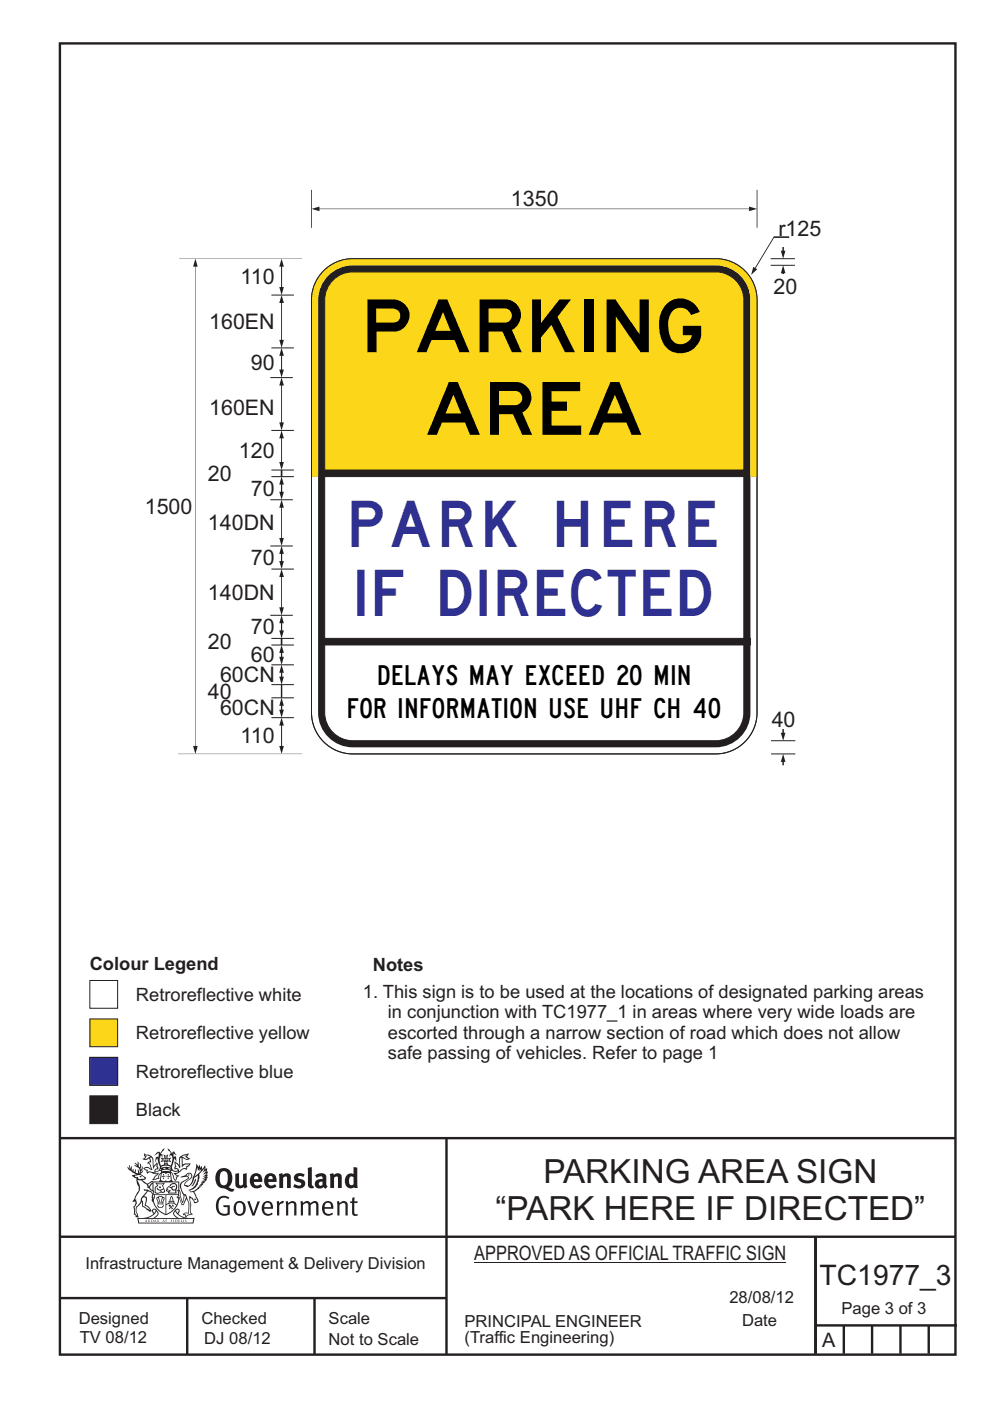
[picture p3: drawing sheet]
<svg xmlns="http://www.w3.org/2000/svg" width="210mm" height="297mm" viewBox="0 0 210 297" stroke-linecap="round" stroke-linejoin="round" font-family="sans-serif">
<g fill="none" stroke="#231f20" stroke-width=".51">
<path d="M12.7 9.2h190v278h-190zM12.7 241.3h189.9M94.7 241.4v45.8M12.7 262.2h190.1M12.7 275.2h82M39.7 275.2v12M66.7 275.2v12M173 262.2v24.8M173 281h30M179 281v6M185 281v6M191 281v6"/>
<path d="M197 281v6"/>
</g>
<path d="M100.6 267.7h66.2" fill="none" stroke="#231f20" stroke-width=".21"/>
<path d="M19.1 216h5.8v5.9h-5.8z" fill-rule="evenodd" fill="#fcd619" stroke="#231f20" stroke-width=".21"/>
<path d="M19.1 224.2h5.8v5.9h-5.8z" fill-rule="evenodd" fill="#231f20" stroke="#231f20" stroke-width=".21"/>
<path d="M19.1 224.2h5.8v5.9h-5.8z" fill-rule="evenodd" fill="#2e3092" stroke="#231f20" stroke-width=".21"/>
<path d="M19.1 232.3h5.8v5.9h-5.8z" fill-rule="evenodd" fill="#231f20" stroke="#231f20" stroke-width=".21"/>
<g fill="#fff" stroke="#231f20" stroke-width=".21">
<path d="M19.1 207.9h5.8v5.9h-5.8z" fill-rule="evenodd"/>
<path d="M68.6 57.4a8.7 8.7 0 0 1 6.2-2.6h77a8.8 8.8 0 0 1 8.8 8.8v87.5a8.8 8.8 0 0 1-8.8 8.7h-77a8.8 8.8 0 0 1-8.7-8.7v-87.5a8.7 8.7 0 0 1 2.5-6.2z" fill-rule="evenodd"/>
</g>
<path d="M69.3 58.8a7.3 7.3 0 0 1 5.5-2.6h77a7.4 7.4 0 0 1 7.4 7.4v87.5a7.4 7.4 0 0 1-7.4 7.3h-77a7.4 7.4 0 0 1-7.3-7.3v-87.5a7.3 7.3 0 0 1 1.8-4.8z" fill-rule="evenodd" fill="#231f20"/>
<path d="M70.6 59.4a5.9 5.9 0 0 1 4.2-1.8h77a6 6 0 0 1 6 6v87.5a6 6 0 0 1-6 5.9h-77a6 6 0 0 1-5.9-5.9v-87.5a5.9 5.9 0 0 1 1.7-4.2z" fill-rule="evenodd" fill="#fff" stroke="#231f20" stroke-width=".21"/>
<g fill="#231f20" stroke="#231f20" stroke-width=".21">
<path d="M68.9 99.6h88.9v1.4h-88.9z" fill-rule="evenodd"/>
<path d="M68.9 135.3h90.3v1.4h-90.3z" fill-rule="evenodd"/>
</g>
<path d="M66.1 40.3v8M159 44.3h-91.4" fill="none" stroke="#231f20" stroke-width=".21"/>
<g fill="#231f20">
<path d="M158.9 43.8l1.7 .5-1.7 .5z"/>
<path d="M66.1 44.3l1.7-.5v1z"/>
</g>
<path d="M70.6 59.4a5.9 5.9 0 0 1 4.2-1.8h77a6 6 0 0 1 6 6v36h-88.9v-36a5.9 5.9 0 0 1 1.7-4.2z" fill-rule="evenodd" fill="#fcd619" stroke="#231f20" stroke-width=".21"/>
<path d="M68.6 57.4a8.7 8.7 0 0 1 6.2-2.6h77a8.8 8.8 0 0 1 8.8 8.8v37.4h-1.4v-37.4a7.4 7.4 0 0 0-7.4-7.4h-77a7.4 7.4 0 0 0-7.3 7.4v37.4h-1.4v-37.4a8.7 8.7 0 0 1 2.5-6.2z" fill-rule="evenodd" fill="#fcd619"/>
<path d="M41.4 56.4v101.9M160.6 40.3v8M37.7 159.8h26.4" fill="none" stroke="#231f20" stroke-width=".21"/>
<g fill="#231f20">
<path d="M41.4 54.8l.5 1.7h-.9z"/>
<path d="M41 158.2h.9l-.5 1.6z"/>
</g>
<path d="M59.7 153.7v4.6" fill="none" stroke="#231f20" stroke-width=".21"/>
<g fill="#231f20">
<path d="M59.7 152.1l.5 1.7h-1z"/>
<path d="M59.2 158.2h1l-.5 1.6z"/>
</g>
<path d="M38 54.8h26.1M57.3 130.5h4.8M57.6 152.2h4.7M57.6 148h4.7M57.6 141h4.7M59.7 149.5v1.1" fill="none" stroke="#231f20" stroke-width=".21"/>
<g fill="#231f20">
<path d="M59.2 150.5h1l-.5 1.6z"/>
<path d="M59.7 147.9l.5 1.7h-1z"/>
</g>
<path d="M59.7 138.3v1.1" fill="none" stroke="#231f20" stroke-width=".21"/>
<g fill="#231f20">
<path d="M59.7 136.7l.5 1.7h-1z"/>
<path d="M59.2 139.3h1l-.5 1.6z"/>
</g>
<path d="M57.3 115.8h4.8M57.6 101.1h4.7M59.7 107.5v6.7" fill="none" stroke="#231f20" stroke-width=".21"/>
<g fill="#231f20">
<path d="M59.2 114.1h1l-.5 1.6z"/>
<path d="M59.7 105.9l.5 1.7h-1z"/>
</g>
<path d="M59.7 122.2v6.7" fill="none" stroke="#231f20" stroke-width=".21"/>
<g fill="#231f20">
<path d="M59.2 128.8h1l-.5 1.6z"/>
<path d="M59.7 120.6l.5 1.7h-1z"/>
</g>
<path d="M59.7 81.6v8.1M59.7 99.6v1.4" fill="none" stroke="#231f20" stroke-width=".21"/>
<g fill="#231f20">
<path d="M59.2 89.6h1l-.5 1.6z"/>
<path d="M59.7 80l.5 1.7h-1z"/>
</g>
<path d="M59.7 64.1v8.1" fill="none" stroke="#231f20" stroke-width=".21"/>
<g fill="#231f20">
<path d="M59.2 72.1h1l-.5 1.6z"/>
<path d="M59.7 62.5l.5 1.7h-1z"/>
</g>
<path d="M57.3 80.1h4.8M57.6 91.3h4.7M57.3 106h4.8M59.7 102.6v1.8M57.6 120.7h4.7" fill="none" stroke="#231f20" stroke-width=".21"/>
<g fill="#231f20">
<path d="M59.7 101l.5 1.7h-1z"/>
<path d="M59.2 104.3h1l-.5 1.6z"/>
</g>
<path d="M59.7 117.3v1.8" fill="none" stroke="#231f20" stroke-width=".21"/>
<g fill="#231f20">
<path d="M59.7 115.7l.5 1.7h-1z"/>
<path d="M59.2 119h1l-.5 1.6z"/>
</g>
<path d="M59.7 92.8v5.3" fill="none" stroke="#231f20" stroke-width=".21"/>
<g fill="#231f20">
<path d="M59.7 91.2l.5 1.7h-1z"/>
<path d="M59.2 98h1l-.5 1.6z"/>
</g>
<path d="M59.7 75.3v3.2" fill="none" stroke="#231f20" stroke-width=".21"/>
<g fill="#231f20">
<path d="M59.7 73.7l.5 1.7h-1z"/>
<path d="M59.2 78.4h1l-.5 1.6z"/>
</g>
<path d="M59.7 56.4v4.6M57.6 73.8h4.7M57.6 62.6h4.7" fill="none" stroke="#231f20" stroke-width=".21"/>
<g fill="#231f20">
<path d="M59.2 60.9h1l-.5 1.6z"/>
<path d="M59.7 54.8l.5 1.7h-1z"/>
</g>
<path d="M57.6 145.2h4.7M59.7 142.5v1.1M59.7 145.1v2.8" fill="none" stroke="#231f20" stroke-width=".21"/>
<g fill="#231f20">
<path d="M59.2 143.5h1l-.5 1.6z"/>
<path d="M59.7 140.9l.5 1.7h-1z"/>
</g>
<path d="M57.6 136.8h4.7M57.6 135.4h4.7M59.7 132v1.8M59.7 135.3v1.4" fill="none" stroke="#231f20" stroke-width=".21"/>
<g fill="#231f20">
<path d="M59.7 130.4l.5 1.7h-1z"/>
<path d="M59.2 133.7h1l-.5 1.6z"/>
</g>
<path d="M167.4 50.3h-3.3l-4 6.7M57.6 99.7h4.7" fill="none" stroke="#231f20" stroke-width=".21"/>
<path d="M159.8 56.6l.8 .5-1.3 1.2z" fill="#231f20"/>
<path d="M166.1 154.6v.9" fill="none" stroke="#231f20" stroke-width=".21"/>
<path d="M165.6 155.4h1l-.5 1.6z" fill="#231f20"/>
<path d="M163.5 54.8h5.1M163.5 56.2h5.1M166.1 52.4v.9M163.5 157h5.2M163.5 159.8h5.2" fill="none" stroke="#231f20" stroke-width=".21"/>
<path d="M165.6 53.2h1l-.5 1.6z" fill="#231f20"/>
<path d="M166.1 57.8v.3" fill="none" stroke="#231f20" stroke-width=".21"/>
<path d="M166.1 56.2l.5 1.7h-1z" fill="#231f20"/>
<path d="M166.1 161.4v.9" fill="none" stroke="#231f20" stroke-width=".21"/>
<path d="M166.1 159.8l.5 1.7h-1z" fill="#231f20"/>
<path d="M68.6 57.4a8.7 8.7 0 0 1 6.2-2.6h77a8.8 8.8 0 0 1 8.8 8.8v87.5a8.8 8.8 0 0 1-8.8 8.7h-77a8.8 8.8 0 0 1-8.7-8.7v-87.5a8.7 8.7 0 0 1 2.5-6.2z" fill="none" stroke="#231f20" stroke-width=".21"/>
<g fill="#231f20">
<path d="M47 248.5a2.55 2.55 0 0 0 0 2.7l.3 .1a.81 .81 0 0 0 1-.9v-.6a1.04 1.04 0 0 0-1.1-1.5zM46.3 248.1a1.82 1.82 0 0 1 2.1-.2 1.82 1.82 0 0 1 .9 1.9 2.29 2.29 0 0 1-.8 1.9l.7 .3h.5l-.2 .6a2.87 2.87 0 0 1-2-.7 2.12 2.12 0 0 1-1.7-3.1z" fill-rule="evenodd"/>
<path d="M49.9 248.9l.8-.2v2a.46 .46 0 0 0 .2 .6 .46 .46 0 0 0 .7-.2v-2.2l.7-.2v2.4l.2 .5-.6 .4-.2-.3a1.02 1.02 0 0 1-1.2 .2 1.02 1.02 0 0 1-.6-1.1z" fill-rule="evenodd"/>
<path d="M54 249.5l-.1 .5h.9a.49 .49 0 0 0-.2-.6 .49 .49 0 0 0-.6 .1zM53.4 249.2a1.34 1.34 0 0 1 1.6-.3 1.34 1.34 0 0 1 .6 1.5v.2h-1.7a.77 .77 0 0 0 .5 .8 .77 .77 0 0 0 .9-.3l.3 .4a1.59 1.59 0 0 1-2.1 .2 1.59 1.59 0 0 1-.4-2z" fill-rule="evenodd"/>
<path d="M57 249.5l-.1 .5h.9a.49 .49 0 0 0-.2-.6 .49 .49 0 0 0-.6 .1zM56.4 249.2a1.34 1.34 0 0 1 1.6-.3 1.34 1.34 0 0 1 .7 1.5v.2h-1.8a.77 .77 0 0 0 .5 .8 .77 .77 0 0 0 .9-.3l.3 .4a1.59 1.59 0 0 1-2 .2 1.59 1.59 0 0 1-.5-2z" fill-rule="evenodd"/>
<path d="M59.1 248.9l.8-.2 .1 .4a.95 .95 0 0 1 1-.3 .95 .95 0 0 1 .7 .8v2.3h-.8v-2.3a.46 .46 0 0 0-.8 .1v2.2h-.9z" fill-rule="evenodd"/>
<path d="M62.5 249.1a1.75 1.75 0 0 1 2.1-.1l-.2 .5-.6-.2a.43 .43 0 0 0-.6 .3l.4 .3a1.04 1.04 0 0 1 1.2 1.2 1.04 1.04 0 0 1-1.4 .9l-1.2-.4 .3-.6 1 .4 .4-.4a.88 .88 0 0 0-1-.5l-.4-.2-.1-.4z" fill-rule="evenodd"/>
<path d="M65.3 247.6l.8-.2 .1 3.8 .2 .2 .2 .5a.88 .88 0 0 1-1-.1 .88 .88 0 0 1-.3-1z" fill-rule="evenodd"/>
<path d="M67.8 250.6a.43 .43 0 0 0-.1 .7 .43 .43 0 0 0 .7-.1v-.7zM66.8 249.2a1.7 1.7 0 0 1 2.4 .1v1.8l.3 .4-.4 .5-.5-.3a1.03 1.03 0 0 1-1.7-.2 1.03 1.03 0 0 1 .8-1.5h.7v-.4a.8 .8 0 0 0-1.2 .1z" fill-rule="evenodd"/>
<path d="M69.9 248.9l.8-.2 .1 .4a.95 .95 0 0 1 1-.3 .95 .95 0 0 1 .7 .8v2.3h-.8v-2.3a.46 .46 0 0 0-.8 .1v2.2h-.8z" fill-rule="evenodd"/>
<path d="M74.3 249.5a1.48 1.48 0 0 0 0 1.7l.4 .1 .3-.2v-1.5l-.3-.2zM75 247.4l.8 .2 .1 4.3h-.7l-.1-.2a1.26 1.26 0 0 1-1.4 0 1.26 1.26 0 0 1-.6-1.3 1.29 1.29 0 0 1 .5-1.3 1.29 1.29 0 0 1 1.4-.2z" fill-rule="evenodd"/>
<path d="M46.4 253.9a1.72 1.72 0 0 1 2.2 0l-.2 .3a1.24 1.24 0 0 0-1.4-.1 1.24 1.24 0 0 0-.7 1.3 1.49 1.49 0 0 0 1.3 2l.7-.2v-1.3h-.9l-.1-.4h1.4v2a1.93 1.93 0 0 1-2.2-.1 1.93 1.93 0 0 1-.7-2.2l.2-.7z" fill-rule="evenodd"/>
<path d="M50.3 255.2a1.65 1.65 0 0 0 .3 2.2 .99 .99 0 0 0 1-1.5 .78 .78 0 0 0-.4-.8 .78 .78 0 0 0-.9 .1zM50 254.9a1.33 1.33 0 0 1 1.6-.1 1.33 1.33 0 0 1 .5 1.5 1.31 1.31 0 0 1-1.3 1.5 1.31 1.31 0 0 1-1.3-1.6l.1-.5z" fill-rule="evenodd"/>
<path d="M52.5 254.7l.4-.1 .9 2.6 .8-2.5h.5l-1.1 3h-.5z" fill-rule="evenodd"/>
<path d="M56.2 255.2l-.2 .7h1.4a.7 .7 0 0 0-.3-.8 .7 .7 0 0 0-.9 .1zM55.9 255a1.22 1.22 0 0 1 1.5-.2 1.22 1.22 0 0 1 .5 1.5h-1.9a.93 .93 0 0 0 .5 1 .93 .93 0 0 0 1.2-.2l.1 .3a1.43 1.43 0 0 1-1.7 .1 1.43 1.43 0 0 1-.6-1.7z" fill-rule="evenodd"/>
<path d="M58.7 254.8l.4-.2 .1 .5 .4-.3 .6-.2-.2 .6a.66 .66 0 0 0-.8 .6v1.9h-.4z" fill-rule="evenodd"/>
<path d="M60.6 254.8l.4-.2 .1 .5a.94 .94 0 0 1 1-.4 .94 .94 0 0 1 .8 .7v2.3h-.5l-.1-2.5a.81 .81 0 0 0-1.2 .3v2.2h-.4z" fill-rule="evenodd"/>
<path d="M63.7 254.7l.5-.1 .1 .5 .4-.3a.78 .78 0 0 1 1.1 .3 .9 .9 0 0 1 1-.5 .9 .9 0 0 1 .7 .8v2.3h-.4l-.1-2.5a.67 .67 0 0 0-1.1 .3v2.2h-.5v-2.4l-.4-.2-.7 .4v2.2h-.5z" fill-rule="evenodd"/>
<path d="M69 255.2l-.2 .7h1.4a.7 .7 0 0 0-.3-.8 .7 .7 0 0 0-.9 .1zM68.7 255a1.22 1.22 0 0 1 1.5-.2 1.22 1.22 0 0 1 .5 1.5h-1.9a.93 .93 0 0 0 .5 1 .93 .93 0 0 0 1.2-.2l.1 .3a1.44 1.44 0 0 1-1.7 .1 1.44 1.44 0 0 1-.6-1.7z" fill-rule="evenodd"/>
<path d="M71.4 254.8l.5-.2 .1 .5a.94 .94 0 0 1 1-.4 .94 .94 0 0 1 .7 .7v2.3h-.4l-.1-2.5a.81 .81 0 0 0-1.2 .3v2.2h-.5z" fill-rule="evenodd"/>
<path d="M74.7 254l.5-.2v.9h.7l-.1 .4h-.7l.1 2.2 .1 .1h.5l.1 .3a.75 .75 0 0 1-1.2-.6v-2h-.4v-.4h.4z" fill-rule="evenodd"/>
<path d="M30.8 244.9l1.1 .3-.9 .5h-.4l.5-.5zM31.8 245.5l.2-.1a2.44 2.44 0 0 1 .4 2l.1 .4 .7-1-.1 .6 .3 .3a.57 .57 0 0 0-.6 .8l-1-.2-.5 .2 .1-.5-.7-.2 .6-.2 1 .5 .1-.1-.6-1.3-.2-.1 .5-.1zM30.7 244.5l-.2 .4 .3 .4-.6 .4a1.04 1.04 0 0 0 1.4-.1l.2 .7h-.4l-.2 .4a.94 .94 0 0 1 .9 1.1l-.2-.1a1.16 1.16 0 0 0-1.5-.1l.3 .4 .4 .2 .1 .5 .2 .2v-.2a.94 .94 0 0 1 1.1 .2h.9l-1.2 1.2a1.13 1.13 0 0 0 1.2-.2l.4-.1-.1-.4 .5-.7a.83 .83 0 0 0-.6 1.1l-.3-.1-.7 .3 1.1-1.4-.5 .2-.5-.1 1.3-.5-.2-.2-.8 .4v-.3l.2-.2 .3 .1 .1-.3-.2-.4v-.6l-.2-.3-.6 .9v-.7a1.42 1.42 0 0 0-1.7-1.8z" fill-rule="evenodd"/>
<path d="M38.5 245.3l.5-.3 .7-.1-.6 .3 .8 .5h-.3zM38.3 245.5h.2l.1 2a1.69 1.69 0 0 1 1.5-.7l-.7 .5 .1 .5a1.1 1.1 0 0 0-1.5 .6l-.1-.5-.2-.2h-.5l.2-.4-.2-.7a1.42 1.42 0 0 1 .8 1.1l.2-.1zM37.1 246.2l.1 1-.2 .3v.5l.6-.1 .1 .2a.96 .96 0 0 1-1.1-.1l-.1 .1a1.06 1.06 0 0 0 1.3 .2v.1a.72 .72 0 0 1-1 .2l.3 .5 .6 .3-.4 .1-.1 .7-.3-.4-.3-1.1-.4-.4 .4 .9a1.54 1.54 0 0 0 .6 1.2l.2-.3a.58 .58 0 0 1 .5-.7l.1-.2h-.3l-.4-.3 .9-.5a.93 .93 0 0 1 1.1-.5l.1 .2 .2-.1 .1-.5a.99 .99 0 0 0 .7-.9l-1.3 .1-.4 .3v-1.5l.9 .4 .8-.3h-.3l-.5-.4 .4-.7-.7 .2a1.46 1.46 0 0 0-1.3 2.1v.4l-.2-.4z" fill-rule="evenodd"/>
<path d="M35.6 248.9l.2 .1-.1 .4h.3l-.3 .1v.5l-.1-.6h-.3l.3-.1z" fill-rule="evenodd"/>
<path d="M34.6 248.9l.2 .1-.1 .3 .4 .1h-.4v.6l-.1-.5-.3-.1h.3z" fill-rule="evenodd"/>
<path d="M34.3 248.8a.57 .57 0 0 1 .9 .2 .57 .57 0 0 1 .9-.2l.2 1.4-.2 .1a.57 .57 0 0 1-.9-.1 .69 .69 0 0 1-1.1 0zM34.2 248.1l-.3 2.1-.2 .4h2.9l-.1-.4-.3-2.1h-.2v.3l-.8-.1-.9 .1 .1-.3z" fill-rule="evenodd"/>
<path d="M34.2 252.4a.3 .3 0 0 0 .6 0 .3 .3 0 0 0-.6 0zM33.3 251l.3 .3-.3 .3a.79 .79 0 0 0 0 1.3l.8-.2-.1-.3a.55 .55 0 0 1-.7-.6h.1l.1 .3 .4 .1 .8-.2-.4-.7 .4-.3-.7 .1zM33 250.7l1.1 .2 .9-.2-.4 .7 .4 1.1a.56 .56 0 0 1-.8 .3l-.2 .1a.73 .73 0 0 1-.9 .1 .73 .73 0 0 1-.3-.9v-.4l.5-.4z" fill-rule="evenodd"/>
<path d="M35.6 251.9l.7-.5a.58 .58 0 0 1 1-.1 .58 .58 0 0 1-.5 .9l-.2-.3a.43 .43 0 0 1 .6-.3v-.1a.57 .57 0 0 0-.8 .2l-.2-.1-.3 .2 .4 .1a.55 .55 0 0 0 .9 .5v.5h-1.3l.3-.4-.1-.2-.6 .1 .2-.2-.2-.1zM35.4 251.8l-.1 .2a.39 .39 0 0 0 .2 .7l.3-.1-.2 .5h1.9l-.1-.8a.86 .86 0 0 0-.1-1.4 .86 .86 0 0 0-1.3 .4z" fill-rule="evenodd"/>
<path d="M36 254.8h.8v.2h-.8zM36.4 253.8l.2 .8h-.4zM36.4 253.5l-.3 .5-.1 .6h-.2v.4l-.7 .4 .1 .2a1.48 1.48 0 0 1 2.2 .1l.2-.1-.6-.5v-.5h-.2l-.1-.6z" fill-rule="evenodd"/>
<path d="M35.8 255.4l.3 .1 .2 .3 .3-.2-.2-.2a.38 .38 0 0 1 .4 .5l-.1-.2-.3 .3 .3 .2-.3 .2-.1-.3-.4 .3-.1-.2 .4-.3-.2-.1-.1 .1z" fill-rule="evenodd"/>
<path d="M34.5 254h.2v.2l-.3 .6h-.1zM33.6 255.3h.9v.2a.55 .55 0 0 1-.8 .4v-.2h-.2zM33.4 254h.2l.2 .8h-.2zM33.6 255h.8l.1 .1-.8 .1zM33.8 253.7h.5l-.2 1.1h-.2zM33.3 253.8l-.1 .3 .3 1.2a.48 .48 0 0 0-.1 .5 .48 .48 0 0 0 .4 .3l.6-.1a.49 .49 0 0 0 .2-.7l.3-1.2-.1-.3a1.42 1.42 0 0 0-1.5 0z" fill-rule="evenodd"/>
<path d="M33.6 251.6h.5l.1 .3h-.4z" fill-rule="evenodd"/>
<path d="M41.3 250.1l.3-.2-.2 .9-.6 .7h-.2l.5-.7z" fill-rule="evenodd"/>
<path d="M39.7 249l.3-.2 .5 .2a.88 .88 0 0 1-.6 1.1 1.22 1.22 0 0 0-.8 1.3l.5 .2a.72 .72 0 0 0 .9-.4l.5-.8 .2-.6 .8-.6v.3a2.85 2.85 0 0 1-2 2.8l.1 .1a2.13 2.13 0 0 0 1.9-1.5l-.1-.2a2.01 2.01 0 0 0 .3-1.8l1.2-1.3-.4 1 .7-.5-.7 1 .8-.4-.8 .8 .7-.1-.9 .5 .8-.1-.8 .4h.7l-.8 .3 .3 .2h-.4l.2 .4-.4-.1 .2 .3h-.4l.1 .3h-.1a2.16 2.16 0 0 1-2 1l.1 .2h.4a.76 .76 0 0 1 .7 .7l.5 1.2-.6 .2a1.45 1.45 0 0 0-1.2-1.3l.3 1.8-.1 1.9 .4 .2a1.07 1.07 0 0 0-1.2 .4v-.3l-.5-.2a.87 .87 0 0 1 1-.1l.1-.7a4.4 4.4 0 0 0-.6-3.1l-.1-.3h-.2a2.16 2.16 0 0 1-.7-2.2l.3-.3 1.2-.8a.55 .55 0 0 0-.4-.7zM37.8 252.4a.76 .76 0 0 1 .3 1.1l.6 1.6 .4-1.7 .2 .1a.61 .61 0 0 1-.1 .9l-.3 .9h-.2l-.7-1.6-.3 .1a1.18 1.18 0 0 0 .1-1.4zM41.8 247.5l.2 .8 .3-.6v.6l.3-.5a1.9 1.9 0 0 1-1.1 1.4l-.3 .3zM38.2 249.6l1.4-.1 .2 .1v.3l-.5 .3a1.26 1.26 0 0 0-1 1.9l.2 .7a1.84 1.84 0 0 1 .2 2l-.4-1.3a.96 .96 0 0 0-.4-1.3l-.4 .3a.78 .78 0 0 1-.1 1.3l.2 .2h.4l.4 1.1a.38 .38 0 0 0 .2 .4 .38 .38 0 0 0 .4-.1l.6-1.2a2.94 2.94 0 0 1 .3 2.5v.5l-.8-.1-.3 .4v.2l.4-.1 .1 .4 .2 .1a1.02 1.02 0 0 1 1.3-.5l-.1-.4-.3-.1 .2-1.7-.3-1.4 .1 .1a1.14 1.14 0 0 1 .7 .9 .63 .63 0 0 0 .9-.2 .63 .63 0 0 0-.2-.8l-.6-1.3 .9-.6 .2-.3 .2-.1v-.2h.3l-.1-.3h.4l-.1-.3 .5-.1-.2-.2 .5-.4 .1-.2-.3 .1 .5-.6-.3 .1 .3-.6-.4 .1 .4-.5v-.3l-.3 .2 .1-.6v-.3l-.4 .3-.1-.8-.5 .8-.2-.7-.2 .5-.3-.8-.1 .6-.5-.8-.1 1.4-.7 1.9a1.81 1.81 0 0 1-.9 1.4l-.6-.2a1.75 1.75 0 0 1 1.1-1.2 .75 .75 0 0 0 .1-1.3 .75 .75 0 0 0-1.2 .5z" fill-rule="evenodd"/>
<path d="M41.2 254.2l.3-.1 .1 .3h-.4z" fill-rule="evenodd"/>
<path d="M29.4 258.4h11.6l-.2 .8h-11.3zM31.3 258.2l.5-.1a2.48 2.48 0 0 0 1.4-1.3l.2 .6-.5 .5-.4 .3zM32.5 256.6l.3-.2 .2 .2-.3 .6zM37.2 256.8a2.65 2.65 0 0 0 1.8 1.4h-1.1l-.5-.3-.5-.5zM37.4 256.6l.2-.2 .3 .2-.3 .6zM29.2 258.2l.1 1.2h11.7l.3-1.1-.2-.1a4.1 4.1 0 0 1-3.3-.9l.3-.4-.1-.5a1.06 1.06 0 0 0-1.3 .9l.2 .4 .6 .5h-4.7l.3-.1a.84 .84 0 0 0 .6-.7 .84 .84 0 0 0-.5-.9l-.3-.2-.5 .1-.1 .5 .3 .4a4.2 4.2 0 0 1-3.4 .9z" fill-rule="evenodd"/>
<path d="M31 258.7l.1 .2h-.2zM31 258.6l-.3 .5 .4-.1 .2 .1z" fill-rule="evenodd"/>
<path d="M31.3 258.6h.2v.4a.25 .25 0 0 0 .3-.1 .25 .25 0 0 0-.1-.3h.1a.29 .29 0 0 1 0 .4 .29 .29 0 0 1-.4 0 .29 .29 0 0 1 0-.4z" fill-rule="evenodd"/>
<path d="M32.2 258.6a.22 .22 0 0 1 .3 .2 .22 .22 0 0 1-.3 .2zM32 258.6v.5a.33 .33 0 0 0 .5-.1 .33 .33 0 0 0 0-.4 .33 .33 0 0 0-.5 0z" fill-rule="evenodd"/>
<path d="M32.9 258.7l.1 .2h-.2zM32.9 258.6l-.2 .5 .3-.1 .2 .1z" fill-rule="evenodd"/>
<path d="M33.3 258.6h.2v.2l.3-.2-.2 .2 .2 .3-.3-.2-.1 .2h-.1l.2-.3z" fill-rule="evenodd"/>
<path d="M34.7 258.7l.1 .2h-.2zM34.7 258.6l-.3 .5 .4-.1 .2 .1z" fill-rule="evenodd"/>
<path d="M35 258.6h.4h-.1v.5h-.2l.1-.5z" fill-rule="evenodd"/>
<path d="M36.2 258.6h.3h-.2v.2h.2h-.2l.1 .3h-.2z" fill-rule="evenodd"/>
<path d="M36.7 258.6h.2v.5h-.2z" fill-rule="evenodd"/>
<path d="M37.3 258.6a.22 .22 0 0 1 .3 .2 .22 .22 0 0 1-.3 .2zM37.1 258.6v.5a.33 .33 0 0 0 .5-.1 .33 .33 0 0 0 0-.4 .33 .33 0 0 0-.5 0z" fill-rule="evenodd"/>
<path d="M37.8 258.6h.3h-.1v.2h.1h-.1v.2l.1 .1h-.3z" fill-rule="evenodd"/>
<path d="M38.3 258.6h.3l-.1 .4 .2 .1h-.4z" fill-rule="evenodd"/>
<path d="M38.9 258.6h.2v.5h-.2z" fill-rule="evenodd"/>
<path d="M39.3 258.6h.2l-.2 .1 .2 .2-.1 .2h-.1v-.2l.2 .1z" fill-rule="evenodd"/>
<path d="M34.2 247.4a1.51 1.51 0 0 1 2 .2 2.67 2.67 0 0 0-2.1 0zM35.7 247.6l.4 .2 .1 .2-.4-.1zM34.6 247.7l.4-.1 .2 .2h-.4zM34 247.9l.3 .1-.3 .1zM34.9 246.9l.3-.2 .2 .2zM34.9 245.7h.2v.4h-.2zM35 245.1l.2 .2 .2-.2-.1 .4h-.2zM35.1 246.3h.2l.1 .4-.2-.2-.2 .2zM35.3 245.7h.2v.4h-.2zM34.4 245.7l.3 .1v.2l-.3 .1 .2-.2zM35.7 245.8l.3-.1-.2 .2 .2 .2-.4-.1zM32.7 244.9l1-.5-.1 1-.2-.1-.4 .1-.2 1.1 .5-1 .2 .9a1.84 1.84 0 0 1 .3 1.7l.4 .1a2.48 2.48 0 0 1 2.2 .1l.2-.3-.2-.7 .7-1.7 .4 .6-.2-1-.2-.1-.2 .3v-.9l.6 .4-.6-.7h-.3l-.1 .4-.5-.8-.5-.3 .2 .4 .5 .6-.4 .7 .4-.3a2.06 2.06 0 0 1 0 2.2l-.6-.2-.1-.6 .1-.1 .8 .2-.4-.5 .4-.5-.7 .2-.2-.2 .2-.7-.5 .4-.5-.4 .2 .7-.2 .2-.7-.2 .4 .5-.4 .5 .7-.2 .2 .1-.2 .6-.5 .2a2.02 2.02 0 0 1 0-2.2l.3 .5-.1-.6-.3-.1 .8-1.2-.5 .3-.4 .7-.2-.3a.8 .8 0 0 0-.8 .5z" fill-rule="evenodd"/>
<path d="M29.2 250.1l.3 .2a.61 .61 0 0 1 .8 .3l.3 .2a.8 .8 0 0 1 .6 1l.4 .1 .5 .6a1 1 0 0 1 .5 1l-.1 .7v-.5h-.1a.96 .96 0 0 0-.8-1.3l-.3-.2h-.6l-.1-.1-.2 .1 .2 .3h.5l-1.1 1.4-.2 .9-.4 .6a1.33 1.33 0 0 0-.5 1.8l.2 .5a1.26 1.26 0 0 1-.5-1.4l-.1-.4a1.56 1.56 0 0 0 .4-1.7l-.3 .2 .2-.5a3.2 3.2 0 0 0 .7-3zM30.4 253.9h.4a2.06 2.06 0 0 1-.1 1.6l.7 .5 .4 .5-.6-.2-.8-.6-.1-.9a.51 .51 0 0 1 .1-.9zM28.6 249.3a1.52 1.52 0 0 1 2.1 .6l-1.1 .1-.2-.1-.2-.4-.4 .1zM27.5 247v.8l-.3-.4-.2 .1a3.1 3.1 0 0 0 2 1.5l-1 .1 .5 .6 .5 .1v1.1a1.84 1.84 0 0 1-.2 2.5l-.4 .9-.4 .4 .3 .1 .4-.1 .1 .4-.2 .5-.3 .2 .1 1.8 .2-.1 .2 .6h.2l.4-.1-.1-.5a1.3 1.3 0 0 1-.1-1.6l.8-1.1 .2 1.1 .6 .2 .4 .6 .2-.2 .2 .4 .5-.1a1.85 1.85 0 0 0-1.2-1.3l.1-.3a1.39 1.39 0 0 0 0-1.5h-.5l.5-.6a.66 .66 0 0 1 .9-.4 .66 .66 0 0 1 .3 .9l-.1 .4h.2v.1l-.2 .3 .2 .5 .2-.3a2.24 2.24 0 0 0 .1-2.2 .73 .73 0 0 1-.7-.6 .73 .73 0 0 1 .5-.8l.1-.2a.94 .94 0 0 0-.9 .8 .48 .48 0 0 1-.1-.5 .48 .48 0 0 1 .5-.3l.5-.3a.51 .51 0 0 0-.8 .2l-.5 .3-1-.8 .6-.1 .1-.5-1.1-.7 .5-.4v-.4l-.5 .5 .1-.2a.69 .69 0 0 0 .2-1.1v.5l-.3 .2 .1-1.1-.3-.2 .1 .6-.1 .2-.4-1.2v.6l-.7-.3 .6 .6-.6-.2 .2 .3a1 1 0 0 1 .8 1.5l-.2-.8v.8l-.5-.2-.1-.7-.2 .6-.2-.1v-.6l-.2 .4-.2-.2 .1-.7-.2 .5z" fill-rule="evenodd"/>
<path d="M29.5 249.5l.3-.2 .3 .3z" fill-rule="evenodd"/>
<path d="M32.4 250.5h5.6v2l-.2-.1v-1.7h-5.2v2.5h5.2v-.8l.1 .2-.1 1.1v-.3h-2.5v4a4.1 4.1 0 0 0 2.6-3.6l.1-.1a4 4 0 0 1-2.8 3.9 4.2 4.2 0 0 1-2.8-4.7l.1 1.3 .1-.1a3.8 3.8 0 0 0 2.5 3.3v-4h-2.5l-.2-.9z" fill-rule="evenodd"/>
<circle cx="40" cy="249.1" r=".17"/>
</g>
<g font-size="11.2">
<text x="77.9" y="74.7">PARKING</text>
<text x="90.6" y="92.2">AREA</text>
</g>
<g font-size="9.8" fill="#2e3092">
<text x="74.6" y="116">PARK HERE</text>
<text x="75.8" y="130.7">IF DIRECTED</text>
</g>
<g font-size="7.1" fill="#231f20">
<text x="115.3" y="250.9">PARKING AREA SIGN</text>
<text x="105.1" y="258.7">“PARK HERE IF DIRECTED”</text>
</g>
<text font-size="6" fill="#231f20" x="173.8" y="272.4">TC1977_3</text>
<g font-size="4.5" fill="#231f20">
<text x="108.4" y="43.7">1350</text>
<text x="165.1" y="50">r125</text>
<text x="51" y="60.3">110</text>
<text x="164.1" y="62.4">20</text>
<text x="44.4" y="69.8">160EN</text>
<text x="53.2" y="78.5">90</text>
<text x="44.4" y="88">160EN</text>
<text x="44.1" y="102">20</text>
<text x="50.7" y="97.1">120</text>
<text x="53.2" y="105.1">70</text>
<text x="30.7" y="109">1500</text>
<text x="44.1" y="112.5">140DN</text>
<text x="53.2" y="119.8">70</text>
<text x="44.1" y="127.2">140DN</text>
<text x="44.1" y="137.7">20</text>
<text x="53.2" y="134.5">70</text>
<text x="53.2" y="140.5">60</text>
<text x="44.1" y="148.2">40</text>
<text x="46.7" y="144.7">60CN</text>
<text x="46.7" y="151.7">60CN</text>
<text x="163.7" y="154.1">40</text>
<text x="51" y="157.6">110</text>
</g>
<g font-size="4.2">
<text x="80.3" y="145.1">DELAYS MAY EXCEED 20 MIN</text>
<text x="73.9" y="152.1">FOR INFORMATION USE UHF CH 40</text>
</g>
<g font-size="4.2" fill="#231f20">
<text x="100.6" y="267.2">APPROVED AS OFFICIAL TRAFFIC SIGN</text>
<text x="174.4" y="285.6">A</text>
</g>
<g font-size="3.9" fill="#231f20">
<text x="19" y="205.7">Colour Legend</text>
<text x="79.1" y="205.8">Notes</text>
<text x="28.8" y="212.3">Retroreflective white</text>
<text x="77" y="211.6">1. This sign is to be used at the locations of designated parking areas</text>
<text x="82.3" y="215.9">in conjunction with TC1977_1 in areas where very wide loads are</text>
<text x="28.8" y="220.4">Retroreflective yellow</text>
<text x="82.3" y="220.2">escorted through a narrow section of road which does not allow</text>
<text x="82.3" y="224.6">safe passing of vehicles. Refer to page 1</text>
<text x="28.8" y="228.5">Retroreflective blue</text>
<text x="28.8" y="236.7">Black</text>
</g>
<g font-size="3.5" fill="#231f20">
<text x="18.1" y="269.1">Infrastructure Management &amp; Delivery Division</text>
<text x="16.7" y="280.7">Designed</text>
<text x="42.7" y="280.7">Checked</text>
<text x="69.7" y="280.7">Scale</text>
<text x="98.5" y="281.4">PRINCIPAL ENGINEER</text>
<text x="154.7" y="276.2">28/08/12</text>
<text x="157.4" y="281.2">Date</text>
<text x="178.5" y="278.7">Page 3 of 3</text>
<text x="16.9" y="284.8">TV 08/12</text>
<text x="43.3" y="284.9">DJ 08/12</text>
<text x="69.7" y="285.2">Not to Scale</text>
<text x="98.5" y="284.8">(Traffic Engineering)</text>
</g>
</svg>
